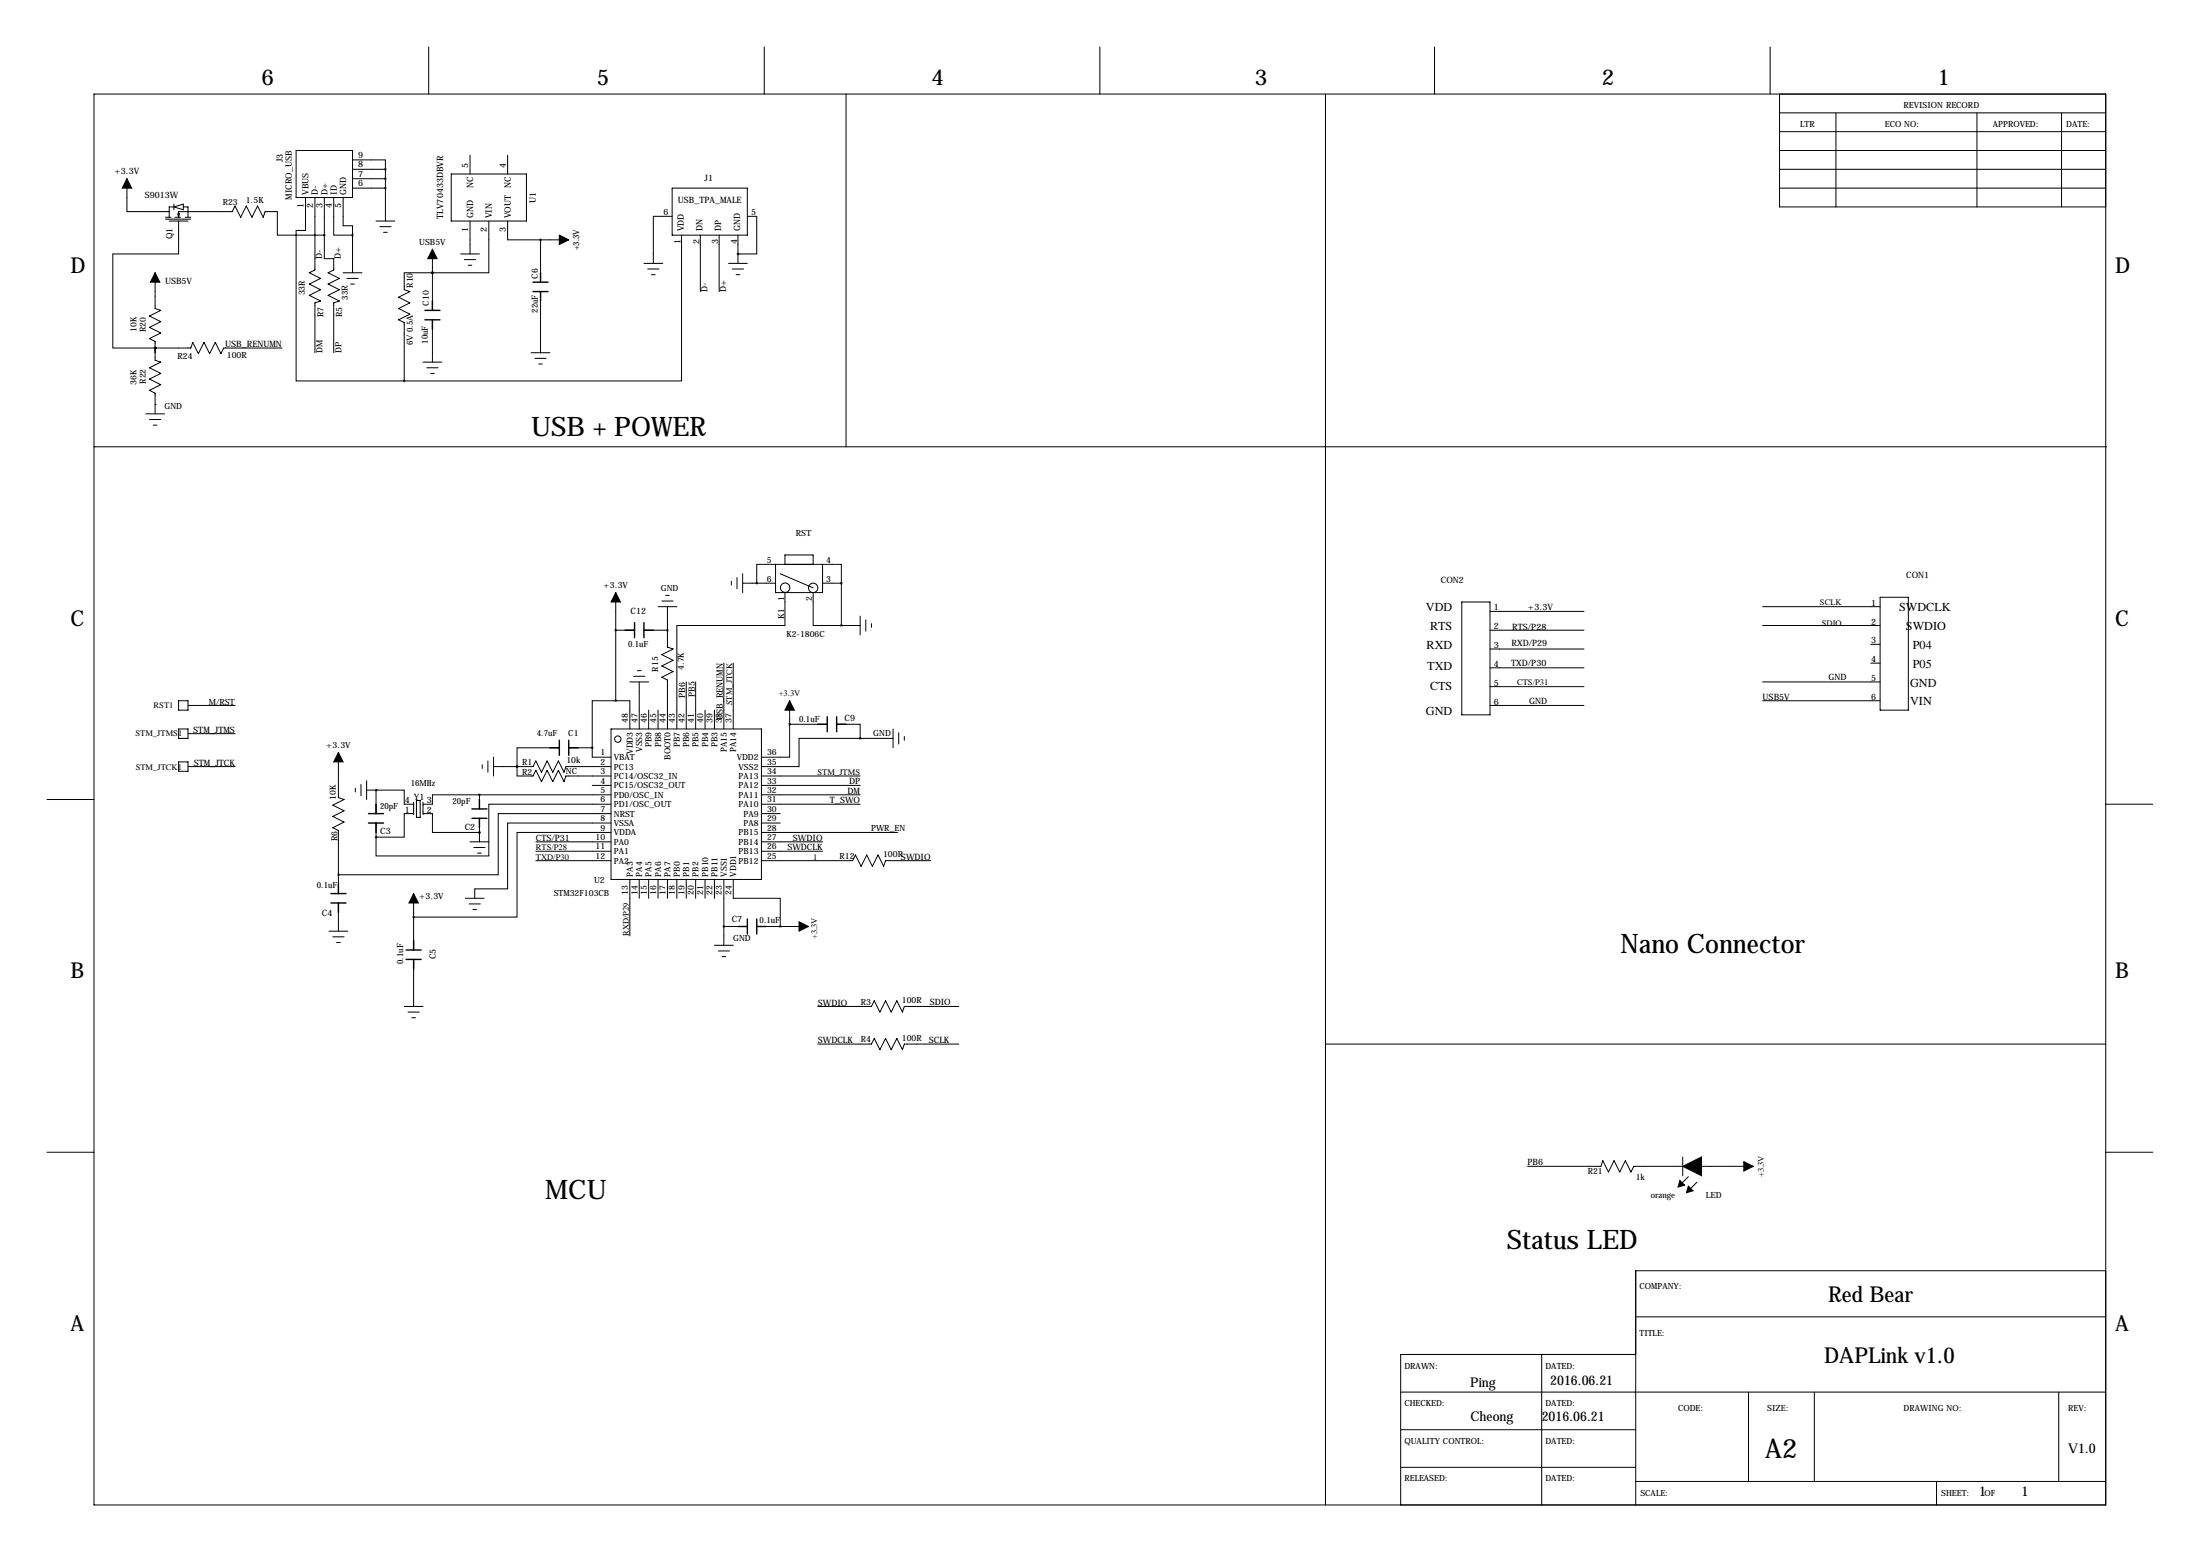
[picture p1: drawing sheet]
<svg xmlns="http://www.w3.org/2000/svg" width="594mm" height="419mm" viewBox="0 0 594 419" stroke-linecap="round" stroke-linejoin="round" font-family="sans-serif">
<g fill="none" stroke="#000" stroke-width=".27">
<path d="M115.8 12.7v12.7M206.5 12.7v12.7M297.2 12.7v12.7M387.6 12.7v12.7M478.3 12.7v12.7M25.4 25.4h543.6v381h-543.6zM228.6 25.4v95.2M358.1 25.4v381M480.8 25.4v30.5h88.2M480.8 30.5h88.2M480.8 35.6h88.2M496.1 30.5v25.4"/>
<path d="M534.2 30.5v25.4M557 30.5v25.4M34.3 48.3v8.8h11.4M44.7 59.2h6.9M44.7 58.7h1.5M45.7 59.7h5.1M47 55.9h-1.3v2.8M47 55.1v1.5M47 55.9l2.5-.8v1.5zM47.2 58.7h1.6M48 57.7l.3 1M48.3 58.7v-1.6h14.4l.8-1.5 1.5 3.1 1.5-3.1 1.6 3.1 1.5-3.1 1.5 3.1 .5-1.6h3.3v6.4h12.7"/>
<path d="M48.3 59.7v8.9h-17.8v25.4h11.4M48.5 57.7l-.2 1M49.5 55.9h1.3v2.8M50 58.7h1.6M80 40.6h15.2v12.7h-15.2zM82.5 53.3v8.9h-2.5v40.7h29.2M85.1 53.3v19.6l-1.5 .8 3 1.5-3 1.5 3 1.5-3 1.6 3 1.5-1.5 .5v13.4M87.6 53.3v10.2M90.2 53.3v10.2h5M92.7 53.3v7.7h2.5v2.5M95.2 43.2h8.9v2.5M95.2 45.7h8.9"/>
<path d="M95.2 50.8h8.9M95.2 48.3h8.9M101.6 59.7h5.1M104.1 45.7v14M121.9 47h20.3v12.7h-20.3zM127 41.9v5.1M127 59.7v8.9M132.1 59.7v14h-15.3M137.2 41.9v5.1M137.2 59.7v5.1h16.5M181.6 58.4h-5.1v12.7M181.6 50.8h20.3v12.7h-20.3z"/>
<path d="M201.9 58.4h2.6v10.2h-5.1M480.8 40.6h88.2M480.8 45.7h88.2M480.8 50.8h88.2M41.9 73.7v9.6l1.5 .5-3 1.5 3 1.6-3 1.5 3 1.5-3 1.5 1.5 .8v5.1l1.5 .5-3 1.5 3 1.5-3 1.6 3 1.5-3 1.5 1.5 .8v5.6M87.6 63.5v6.4h2.6v3l-1.6 .8 3.1 1.5-3.1 1.5 3.1 1.5-3.1 1.6 3.1 1.5-1.5 .5v13.4M92.7 73.7h5.1M93.7 75.2h3.1M94.7 76.7h1.1M95.2 63.5v10.2M102.6 61.2h3.1M103.6 62.7h1"/>
<path d="M116.8 73.7h-7.6v4.5l1.5 .5-3 1.6 3 1.5-3 1.5 3 1.5-3 1.6 1.5 .7v15.8M116.8 73.7h.1M116.8 67.3v16.5M124.5 68.6h5M125.5 70.1h3M126.5 71.6h1M146 64.8v11.4M146 78.7v16.5M174 71.1h5.1M175 72.6h3.1M176 74.2h1M184.1 63.5v39.4h-74.9"/>
<path d="M189.2 63.5v15.2M194.3 63.5v15.2M196.8 71.1h5.1M197.9 72.6h3M198.9 74.2h1M199.4 68.6h.1M199.4 63.5v7.6M41.9 94h.1M41.9 94h9.7l.5-1.5 1.5 3 1.5-3 1.5 3 1.6-3 1.5 3 .8-1.5h15.7M114.3 97.8h5.1M115.3 99.3h3.1M116.8 86.4v11.4"/>
<path d="M143.5 95.2h5.1M144.5 96.8h3.1M145.5 98.3h1.1M39.4 111.8h5M40.4 113.3h3M41.4 114.8h1M41.9 109.2h.1M116.3 100.8h1M25.4 120.6h.1M25.4 120.6h543.6M569 120.6h.1M197.6 157v1"/>
<path d="M199.1 156v3M200.7 157.5h8.8M200.7 154.9v5.1M204.5 157.5v-5.1h22.8v5.1M209.5 152.4v7.6h12.7v-7.6M210.8 154.9l8.9 3.9M212.1 152.4v-2.5h7.6v2.5M222.2 157.5h5.1M227.3 157.5v11.4M166.4 170.2v19M166.4 170.2h5M166.4 160v10.2"/>
<path d="M174 170.2h6.3M177.8 163.8h5.1M178.8 162.3h3.1M179.8 160.8h1M180.3 163.8v11l1.6 .5-3.1 1.5 3.1 1.5-3.1 1.5 3.1 1.6-3.1 1.5 1.5 .7v13.2M195.6 179.1v17.7M198.1 179.1v17.7M212.1 160v8.9h-29.2v27.9M219.7 160v8.9h7.6M227.3 168.9h5.1M232.4 166.4v5M233.9 167.4v3"/>
<path d="M235.5 168.4v1M395 162.6h7.6v30.4h-7.6zM402.6 170.2h25.4M402.6 165.1h25.4M402.6 175.3h25.4M476.2 163.8h31.8M476.2 168.9h31.8M505.5 174h2.5M505.5 179.1h2.5M508 161.3h7.6v30.5h-7.6zM48.3 196.8h2.5v2.6h-2.5zM48.3 189.2h2.5v2.6h-2.5z"/>
<path d="M50.8 190.5h12.7M50.8 198.1h12.7M165.1 196.8h40.6v40.7h-40.6zM166.4 189.2h3.8v7.6M166.4 189.2h-6.4v12.7M170.2 184.1h5.1M171.2 182.6h3M172.2 181.1h1M172.7 184.1v12.7M175.3 191.8v5M177.8 191.8v5M185.4 184.1v12.7"/>
<path d="M188 184.1v12.7M190.5 191.8v5M193 191.8v5M213.4 195.6v8.9h-7.7M213.4 195.6h10.1M213.4 189.2v6.4M226.1 195.6h6.3v3.8M232.4 199.4h-16.5v7.6h-10.2M232.4 199.4h8.9M241.3 196.8v5.1M242.8 197.9v3M244.3 198.9v1"/>
<path d="M402.6 190.5h25.4M402.6 180.3h25.4M402.6 185.4h25.4M476.2 189.2h31.8M476.2 184.1h31.8M12.7 215.9h12.7M48.3 205.7h2.5v2.6h-2.5zM50.8 207h12.7M91.4 203.2v12.2l1.6 .5-3.1 1.5 3.1 1.5-3.1 1.6 3.1 1.5-3.1 1.5 1.5 .8v17M96 212.9v1M97.5 211.8v3.1M99.1 213.4h2.5"/>
<path d="M99.1 210.8v5.1M101.6 213.4h7.6v3.8h2.6M101.6 213.4h.1M101.6 213.4v6.3M111.8 219.7h-2.6v6.4h-7.6M111.8 216.7v3.3M112.5 216.2h1v4.5h-1zM114.3 219.7h2.5v5.1h12.7M114.3 216.7v3.3M129.5 214.6h-12.7v2.6h-2.5M129.5 214.6h35.6M129.5 214.6v3.8"/>
<path d="M130.3 206.5v1M131.8 205.5v3M133.3 207h10.7l.8-1.5 1.5 3 1.5-3 1.6 3 1.5-3 1.5 3 .5-1.5h12.2M133.3 204.5v5M139.7 207v2.5h4.3l.8-1.5 1.5 3.1 1.5-3.1 1.6 3.1 1.5-3.1 1.5 3.1 .5-1.6h12.2M139.7 207h.1M151.1 201.9h-11.4v5.1M153.7 201.9h6.3M160 201.9v2.6h5.1M160 212.1h5.1M165.1 217.2h-33v13.9h-30.5v-5M165.1 219.7h-30.5v16.5h-43.2"/>
<path d="M205.7 217.2h26.7M205.7 209.5h26.7M205.7 212.1h26.7M205.7 214.6h26.7M205.7 219.7h5.1M569 217.2h12.7M101.6 222.2v3.9M127 227.3h5.1M128 228.9h3.1M129 230.4h1M129.5 224.8h.1M129.5 221v6.3"/>
<path d="M144.8 227.3h20.3M144.8 229.9h20.3M144.8 232.4h20.3M165.1 222.2h-27.9v17.8h-8.9v2.6M165.1 224.8h-25.4v22.8h-27.9M170.2 237.5v15.2M172.7 237.5v5.1M175.3 237.5v5.1M177.8 237.5v5.1M180.3 237.5v5.1M182.9 237.5v5.1M185.4 237.5v5.1"/>
<path d="M188 237.5v5.1M190.5 237.5v5.1M193 237.5v5.1M195.6 237.5v17.8M198.1 237.5v5.1h12.7v7.6M205.7 222.2h5.1M205.7 224.8h36.9M205.7 227.3h16.5M205.7 229.9h16.5M205.7 232.4h24.7l.7-1.5 1.6 3 1.5-3 1.5 3 1.5-3 1.6 3 .5-1.5h12.2M88.9 251.5h5.1M89.9 253h3.1"/>
<path d="M90.9 254.5h1M91.4 243.8v7.7M111.8 241.3v15.2M111.8 259.1v12.7M125.7 242.6h5.1M126.7 244.1h3.1M127.8 245.6h1M193 255.3h5.1M194.1 256.8h3M195.1 258.3h1M195.6 250.2h6.3M204.5 250.2h13.9"/>
<path d="M109.2 271.8h5.1M110.2 273.3h3.1M111.3 274.8h1M221 271.8h14.5l.7-1.5 1.5 3 1.6-3 1.5 3 1.5-3 1.5 3 .5-1.5h14.8M221 281.9h14.5l.7-1.5 1.5 3.1 1.6-3.1 1.5 3.1 1.5-3.1 1.5 3.1 .5-1.6h14.8M358.1 281.9h210.9M12.7 311.1h12.7M412.7 315h19.9l.5-1.6 1.5 3.1 1.5-3.1 1.5 3.1 1.6-3.1 1.5 3.1 .8-1.5h13.2M454.7 312.4v5.1M456.2 317.8l-1.8 1.7M458.5 319.3l-1.8 1.8M459.7 315h14"/>
<path d="M569 311.1h12.7M442 355.6h127M569 343.2h-127v63.2M378.5 375.9h190.5M416.6 365.8v40.6M442 365.8h-63.5v40.6M472.4 375.9v24.1M490.2 375.9v24.1M556.3 375.9v24.1M378.5 386.1h63.5M378.5 396.2h63.5M442 400h127"/>
<path d="M523.2 400v6.4"/>
<circle cx="212.1" cy="158.7" r="1.27"/>
<circle cx="219.7" cy="158.7" r="1.27"/>
<circle cx="166.9" cy="199.6" r=".86"/>
</g>
<g fill="none" stroke="#000" stroke-width=".38">
<path d="M144 78.7h4.1M144 76.2h4.1M146 73.7v2.5M146 78.7v2.6M114.8 86.4h4.1M114.8 83.8h4.1M116.8 81.3v2.5M116.8 86.4v2.5M168.9 170.2h2.5M171.4 168.1v4.1M174 168.1v4.1M174 170.2h2.5"/>
<path d="M151.1 199.9v4.1M153.7 199.9v4.1M221 195.6h2.5M223.5 193.5v4.1M226.1 193.5v4.1M226.1 195.6h2.5M99.6 219.7h4M101.6 217.2v2.5M127.5 218.4h4.1M129.5 215.9v2.5M148.6 201.9h2.5M153.7 201.9h2.5"/>
<path d="M91.4 238.8v2.5M99.6 222.2h4M101.6 222.2v2.6M127.5 221h4.1M129.5 221v2.5M89.4 241.3h4.1M89.4 243.8h4.1M91.4 243.8v2.6M109.7 256.5h4.1M109.7 259.1h4.1M111.8 254v2.5M111.8 259.1v2.5"/>
<path d="M199.4 250.2h2.5M201.9 248.2v4M204.5 248.2v4M204.5 250.2h2.5"/>
</g>
<g fill="#000" stroke="#000" stroke-width=".27">
<path d="M34.3 48.3l1.3 2.5h-2.6zM41.9 73.7l1.3 2.5h-2.6zM116.8 67.3l1.3 2.6h-2.5zM151.1 63.5l2.6 1.3-2.6 1.2zM166.4 160l1.2 2.6h-2.5zM213.4 189.2l1.2 2.6h-2.5zM91.4 203.2l1.3 2.5h-2.5zM111.8 241.3l1.2 2.5h-2.5zM215.9 248.9l2.5 1.3-2.5 1.3zM454.7 315l5-2.6v5.1zM471.2 313.7l2.5 1.3-2.5 1.2zM453.9 318.8l1.3 1.2-1.8 .5z"/>
<path d="M456.2 320.3l1.3 1.3-1.8 .5z"/>
</g>
<path d="M116.8 73.7a.05 .05 0 0 0 .1 0 .05 .05 0 0 0-.1 0zM95.2 63.5a.05 .05 0 0 0 .1 0 .05 .05 0 0 0-.1 0zM104.1 50.8a.05 .05 0 0 0 .1 0 .05 .05 0 0 0-.1 0zM104.1 48.3a.05 .05 0 0 0 .1 0 .05 .05 0 0 0-.1 0zM104.1 45.7a.05 .05 0 0 0 .1 0 .05 .05 0 0 0-.1 0zM129.5 214.6a.05 .05 0 0 0 .1 0 .05 .05 0 0 0-.1 0zM129.5 224.8a.05 .05 0 0 0 .1 0 .05 .05 0 0 0-.1 0zM91.4 236.2a.05 .05 0 0 0 .1 0 .05 .05 0 0 0-.1 0zM111.7 247.7a.05 .05 0 0 0 .1 0 .05 .05 0 0 0-.1 0zM166.3 170.2a.05 .05 0 0 0 .1 0 .05 .05 0 0 0-.1 0zM87.6 63.5a.05 .05 0 0 0 .1 0 .05 .05 0 0 0-.1 0zM180.3 170.2a.05 .05 0 0 0 .1 0 .05 .05 0 0 0-.1 0zM213.3 195.6a.05 .05 0 0 0 .1 0 .05 .05 0 0 0-.1 0zM166.3 189.2a.05 .05 0 0 0 .1 0 .05 .05 0 0 0-.1 0zM146 64.8a.05 .05 0 0 0 .1 0 .05 .05 0 0 0-.1 0zM116.8 73.7a.05 .05 0 0 0 .1 0 .05 .05 0 0 0-.1 0zM227.3 168.9a.05 .05 0 0 0 .1 0 .05 .05 0 0 0-.1 0zM227.3 157.5a.05 .05 0 0 0 .1 0 .05 .05 0 0 0-.1 0zM204.4 157.5a.05 .05 0 0 0 .1 0 .05 .05 0 0 0-.1 0z" fill="#000" stroke="#000" stroke-width=".63"/>
<g font-size="7.3">
<text x="143.5" y="117.6">USB + POWER</text>
<text x="437.9" y="257.3">Nano Connector</text>
<text x="147.3" y="323.8">MCU</text>
<text x="407.2" y="337.3">Status LED</text>
<text x="477" y="393.7">A2</text>
</g>
<g font-size="5.9">
<text x="70.6" y="22.9">6</text>
<text x="161.3" y="22.9">5</text>
<text x="251.7" y="22.9">4</text>
<text x="339.1" y="22.9">3</text>
<text x="432.8" y="22.9">2</text>
<text x="523.5" y="22.9">1</text>
<text x="19" y="73.7">D</text>
<text x="571.5" y="73.7">D</text>
<text x="19" y="168.9">C</text>
<text x="571.5" y="168.9">C</text>
<text x="19" y="264.2">B</text>
<text x="571.5" y="264.2">B</text>
<text x="493.9" y="351.6">Red Bear</text>
<text x="19" y="359.4">A</text>
<text x="571.5" y="359.4">A</text>
<text x="492.9" y="368.1">DAPLink v1.0</text>
</g>
<g font-size="3.6">
<text x="397.3" y="374.6">Ping</text>
<text x="418.8" y="374">2016.06.21</text>
<text x="397.3" y="383.7">Cheong</text>
<text x="416.6" y="383.7">2016.06.21</text>
<text x="558.8" y="392.4">V1.0</text>
<text x="534.7" y="403.9">1</text>
<text x="546.1" y="403.9">1</text>
</g>
<g font-size="3.3">
<text x="385.3" y="165.1">VDD</text>
<text x="513.1" y="165.1">SWDCLK</text>
<text x="386.4" y="170.2">RTS</text>
<text x="515" y="170.2">SWDIO</text>
<text x="385.5" y="175.3">RXD</text>
<text x="516.8" y="175.3">P04</text>
<text x="385.7" y="180.8">TXD</text>
<text x="516.1" y="185.4">GND</text>
<text x="516.8" y="180.3">P05</text>
<text x="386.4" y="186.4">CTS</text>
<text x="516.1" y="190.5">VIN</text>
<text x="385.3" y="193">GND</text>
</g>
<g font-size="2.4">
<text x="30.9" y="47">+3.3V</text>
<text x="76.5" y="43.8" transform="rotate(-90 76.5 43.8)">J3</text>
<text x="96.8" y="47.8">7</text>
<text x="96.8" y="45.2">8</text>
<text x="96.8" y="42.7">9</text>
<text x="126.5" y="45.5" transform="rotate(-90 126.5 45.5)">5</text>
<text x="136.7" y="45.5" transform="rotate(-90 136.7 45.5)">4</text>
<text x="39.1" y="53.3">S9013W</text>
<text x="78.9" y="54" transform="rotate(-90 78.9 54)">MICRO_USB</text>
<text x="83.4" y="52.6" transform="rotate(-90 83.4 52.6)">VBUS</text>
<text x="85.9" y="52.6" transform="rotate(-90 85.9 52.6)">D-</text>
<text x="88.5" y="52.6" transform="rotate(-90 88.5 52.6)">D+</text>
<text x="91" y="52.6" transform="rotate(-90 91 52.6)">ID</text>
<text x="93.5" y="52.6" transform="rotate(-90 93.5 52.6)">GND</text>
<text x="96.8" y="50.3">6</text>
<text x="127.8" y="50.9" transform="rotate(-90 127.8 50.9)">NC</text>
<text x="138" y="50.9" transform="rotate(-90 138 50.9)">NC</text>
<text x="190.4" y="48.8">J1</text>
<text x="82" y="56.2" transform="rotate(-90 82 56.2)">1</text>
<text x="84.6" y="56.2" transform="rotate(-90 84.6 56.2)">2</text>
<text x="87.1" y="56.2" transform="rotate(-90 87.1 56.2)">3</text>
<text x="89.7" y="56.2" transform="rotate(-90 89.7 56.2)">4</text>
<text x="92.2" y="56.2" transform="rotate(-90 92.2 56.2)">5</text>
<text x="119.8" y="59" transform="rotate(-90 119.8 59)">TLV70433DBVR</text>
<text x="127.8" y="58.9" transform="rotate(-90 127.8 58.9)">GND</text>
<text x="132.9" y="58.9" transform="rotate(-90 132.9 58.9)">VIN</text>
<text x="138" y="58.9" transform="rotate(-90 138 58.9)">VOUT</text>
<text x="144.8" y="54.8" transform="rotate(-90 144.8 54.8)">U1</text>
<text x="179.2" y="58.2">6</text>
<text x="183.1" y="54.7">USB_TPA_MALE</text>
<text x="202.9" y="58.2">5</text>
<text x="46.6" y="64.6" transform="rotate(-90 46.6 64.6)">Q1</text>
<text x="126.5" y="62.6" transform="rotate(-90 126.5 62.6)">1</text>
<text x="131.6" y="62.6" transform="rotate(-90 131.6 62.6)">2</text>
<text x="136.7" y="62.6" transform="rotate(-90 136.7 62.6)">3</text>
<text x="183.9" y="65.9" transform="rotate(-90 183.9 65.9)">1</text>
<text x="184.7" y="62.5" transform="rotate(-90 184.7 62.5)">VDD</text>
<text x="189" y="65.9" transform="rotate(-90 189 65.9)">2</text>
<text x="189.8" y="62.5" transform="rotate(-90 189.8 62.5)">DN</text>
<text x="194.1" y="65.9" transform="rotate(-90 194.1 65.9)">3</text>
<text x="194.9" y="62.5" transform="rotate(-90 194.9 62.5)">DP</text>
<text x="199.1" y="65.9" transform="rotate(-90 199.1 65.9)">4</text>
<text x="200" y="62.5" transform="rotate(-90 200 62.5)">GND</text>
<text x="87" y="69.9" transform="rotate(-90 87 69.9)">D-</text>
<text x="92.1" y="69.9" transform="rotate(-90 92.1 69.9)">D+</text>
<text x="44.6" y="76.7">USB5V</text>
<text x="191.1" y="78.7" transform="rotate(-90 191.1 78.7)">D-</text>
<text x="196.2" y="78.7" transform="rotate(-90 196.2 78.7)">D+</text>
<text x="60.8" y="93.7">USB_RENUMN</text>
<text x="389.3" y="157.5">CON2</text>
<text x="515" y="156.2">CON1</text>
<text x="170.4" y="165.9">C12</text>
<text x="403.6" y="164.8">1</text>
<text x="412.8" y="164.8">+3.3V</text>
<text x="505.6" y="163.6">1</text>
<text x="403.6" y="169.9">2</text>
<text x="408.6" y="170.2">RTS/P28</text>
<text x="505.6" y="168.7">2</text>
<text x="505.6" y="173.7">3</text>
<text x="403.6" y="175">3</text>
<text x="408.3" y="179.8">TXD/P30</text>
<text x="408.4" y="174.5">RXD/P29</text>
<text x="505.6" y="178.8">4</text>
<text x="403.6" y="180.1">4</text>
<text x="403.6" y="185.2">5</text>
<text x="494" y="183.6">GND</text>
<text x="505.6" y="183.9">5</text>
<text x="185.2" y="188.4" transform="rotate(-90 185.2 188.4)">PB6</text>
<text x="187.7" y="188.2" transform="rotate(-90 187.7 188.2)">PB5</text>
<text x="403.6" y="190.2">6</text>
<text x="413.2" y="190">GND</text>
<text x="476.3" y="189">USB5V</text>
<text x="505.6" y="189">6</text>
<text x="52.2" y="197.9">STM_JTMS</text>
<text x="195.3" y="194.4" transform="rotate(-90 195.3 194.4)">USB_RENUMN</text>
<text x="228.2" y="194.8">C9</text>
<text x="52.4" y="206.8">STM_JTCK</text>
<text x="111.9" y="215.9">Y1</text>
<text x="229" y="214.4">DM</text>
<text x="229.4" y="211.8">DP</text>
<text x="109.4" y="219.5">1</text>
<text x="109.4" y="216.9">4</text>
<text x="115.3" y="219.5">2</text>
<text x="115.3" y="216.9">3</text>
<text x="224.3" y="216.9">T_SWO</text>
<text x="102.7" y="225.3">C3</text>
<text x="125.6" y="224">C2</text>
<text x="144.8" y="227.1">CTS/P31</text>
<text x="214.2" y="227.1">SWDIO</text>
<text x="212.7" y="229.6">SWDCLK</text>
<text x="243.4" y="232.2">SWDIO</text>
<text x="87" y="247.4">C4</text>
<text x="197.7" y="248.9">C7</text>
<text x="117.7" y="259" transform="rotate(-90 117.7 259)">C5</text>
<text x="221" y="271.5">SWDIO</text>
<text x="251.2" y="271.3">SDIO</text>
<text x="221" y="281.7">SWDCLK</text>
<text x="251" y="281.7">SCLK</text>
<text x="412.8" y="314.7">PB6</text>
</g>
<g font-size="2.3">
<text x="514.4" y="29.2">REVISION RECORD</text>
<text x="486.4" y="34.3">LTR</text>
<text x="509.3" y="34.3">ECO NO:</text>
<text x="538.5" y="34.3">APPROVED:</text>
<text x="558.3" y="34.3">DATE:</text>
<text x="60.2" y="55.4">R23</text>
<text x="66.4" y="55">1.5K</text>
<text x="113.3" y="66">USB5V</text>
<text x="156.5" y="67.5" transform="rotate(-90 156.5 67.5)">+3.3V</text>
<text x="111.5" y="77.7" transform="rotate(-90 111.5 77.7)">R10</text>
<text x="145.3" y="75.3" transform="rotate(-90 145.3 75.3)">C6</text>
<text x="82.4" y="79.8" transform="rotate(-90 82.4 79.8)">33R</text>
<text x="94" y="81" transform="rotate(-90 94 81)">33R</text>
<text x="115.8" y="82.6" transform="rotate(-90 115.8 82.6)">C10</text>
<text x="36.9" y="89.7" transform="rotate(-90 36.9 89.7)">10K</text>
<text x="39.4" y="89.7" transform="rotate(-90 39.4 89.7)">R20</text>
<text x="87.4" y="85.7" transform="rotate(-90 87.4 85.7)">R7</text>
<text x="92.5" y="85.7" transform="rotate(-90 92.5 85.7)">R5</text>
<text x="145.3" y="84.5" transform="rotate(-90 145.3 84.5)">22uF</text>
<text x="87.2" y="95.3" transform="rotate(-90 87.2 95.3)">DM</text>
<text x="92.2" y="95.3" transform="rotate(-90 92.2 95.3)">DP</text>
<text x="111.5" y="93.2" transform="rotate(-90 111.5 93.2)">6V 0.5A</text>
<text x="115.6" y="92.9" transform="rotate(-90 115.6 92.9)">10uF</text>
<text x="48" y="96.9">R24</text>
<text x="61.3" y="96.8">100R</text>
<text x="36.9" y="103.9" transform="rotate(-90 36.9 103.9)">36K</text>
<text x="39.4" y="103.6" transform="rotate(-90 39.4 103.6)">R22</text>
<text x="44.4" y="110.5">GND</text>
<text x="215.1" y="144.8">RST</text>
<text x="207.2" y="152.1">5</text>
<text x="223.3" y="152.1">4</text>
<text x="163.1" y="158.8">+3.3V</text>
<text x="178.6" y="159.5">GND</text>
<text x="207.2" y="157.2">6</text>
<text x="223.3" y="157.2">3</text>
<text x="211.8" y="167.1" transform="rotate(-90 211.8 167.1)">K1</text>
<text x="211.8" y="162.4" transform="rotate(-90 211.8 162.4)">1</text>
<text x="219.5" y="162.4" transform="rotate(-90 219.5 162.4)">2</text>
<text x="491.7" y="163.3">SCLK</text>
<text x="212.5" y="172">K2-1806C</text>
<text x="492.3" y="168.9">SDIO</text>
<text x="169.7" y="174.8">0.1uF</text>
<text x="177.8" y="181.4" transform="rotate(-90 177.8 181.4)">R15</text>
<text x="184.7" y="181" transform="rotate(-90 184.7 181)">4.7K</text>
<text x="409.9" y="184.9">CTS/P31</text>
<text x="41.5" y="191.3">RST1</text>
<text x="56.4" y="190.2">M/RST</text>
<text x="197.9" y="190.4" transform="rotate(-90 197.9 190.4)">STM_JTCK</text>
<text x="210.4" y="188">+3.3V</text>
<text x="169.7" y="195.3" transform="rotate(-90 169.7 195.3)">48</text>
<text x="172.2" y="195.3" transform="rotate(-90 172.2 195.3)">47</text>
<text x="174.8" y="195.3" transform="rotate(-90 174.8 195.3)">46</text>
<text x="177.3" y="195.3" transform="rotate(-90 177.3 195.3)">45</text>
<text x="179.8" y="195.3" transform="rotate(-90 179.8 195.3)">44</text>
<text x="182.4" y="195.3" transform="rotate(-90 182.4 195.3)">43</text>
<text x="184.9" y="195.3" transform="rotate(-90 184.9 195.3)">42</text>
<text x="187.5" y="195.3" transform="rotate(-90 187.5 195.3)">41</text>
<text x="190" y="195.3" transform="rotate(-90 190 195.3)">40</text>
<text x="192.5" y="195.3" transform="rotate(-90 192.5 195.3)">39</text>
<text x="195.1" y="195.3" transform="rotate(-90 195.1 195.3)">38</text>
<text x="197.6" y="195.3" transform="rotate(-90 197.6 195.3)">37</text>
<text x="215.9" y="194.8">0.1uF</text>
<text x="36.6" y="198.7">STM_JTMS1</text>
<text x="88.1" y="201.9">+3.3V</text>
<text x="145.1" y="198.7">4.7uF</text>
<text x="153.6" y="198.6">C1</text>
<text x="162.3" y="204">1</text>
<text x="171" y="203.5" transform="rotate(-90 171 203.5)">VDD3</text>
<text x="173.5" y="203" transform="rotate(-90 173.5 203)">VSS3</text>
<text x="176.1" y="201.7" transform="rotate(-90 176.1 201.7)">PB9</text>
<text x="178.6" y="201.7" transform="rotate(-90 178.6 201.7)">PB8</text>
<text x="183.7" y="201.7" transform="rotate(-90 183.7 201.7)">PB7</text>
<text x="186.2" y="201.7" transform="rotate(-90 186.2 201.7)">PB6</text>
<text x="188.8" y="201.7" transform="rotate(-90 188.8 201.7)">PB5</text>
<text x="191.3" y="201.7" transform="rotate(-90 191.3 201.7)">PB4</text>
<text x="193.8" y="201.7" transform="rotate(-90 193.8 201.7)">PB3</text>
<text x="196.4" y="203" transform="rotate(-90 196.4 203)">PA15</text>
<text x="198.9" y="203" transform="rotate(-90 198.9 203)">PA14</text>
<text x="207.3" y="204">36</text>
<text x="236" y="198.9">GND</text>
<text x="36.7" y="207.8">STM_JTCK1</text>
<text x="141.1" y="206.5">R1</text>
<text x="141.1" y="209.3">R2</text>
<text x="152.9" y="208.9">NC</text>
<text x="153" y="206.1">10k</text>
<text x="162.3" y="206.5">2</text>
<text x="162.3" y="209">3</text>
<text x="165.9" y="205.3">VBAT</text>
<text x="165.9" y="207.8">PC13</text>
<text x="181.1" y="205.1" transform="rotate(-90 181.1 205.1)">BOOT0</text>
<text x="199" y="205.3">VDD2</text>
<text x="199.6" y="207.8">VSS2</text>
<text x="207.3" y="206.5">35</text>
<text x="207.3" y="209">34</text>
<text x="220.9" y="209.3">STM_JTMS</text>
<text x="90.8" y="215.9" transform="rotate(-90 90.8 215.9)">10K</text>
<text x="111" y="212.4">16MHz</text>
<text x="162.3" y="211.6">4</text>
<text x="162.3" y="214.1">5</text>
<text x="165.9" y="210.4">PC14/OSC32_IN</text>
<text x="165.9" y="212.9">PC15/OSC32_OUT</text>
<text x="165.9" y="215.4">PD0/OSC_IN</text>
<text x="199.6" y="210.4">PA13</text>
<text x="199.6" y="212.9">PA12</text>
<text x="199.6" y="215.4">PA11</text>
<text x="207.3" y="211.6">33</text>
<text x="207.3" y="214.1">32</text>
<text x="102.7" y="218.5">20pF</text>
<text x="122.3" y="217.2">20pF</text>
<text x="162.3" y="216.7">6</text>
<text x="162.3" y="219.2">7</text>
<text x="162.3" y="221.7">8</text>
<text x="165.9" y="218">PD1/OSC_OUT</text>
<text x="165.9" y="220.5">NRST</text>
<text x="199.6" y="218">PA10</text>
<text x="200.9" y="220.5">PA9</text>
<text x="207.3" y="216.7">31</text>
<text x="207.3" y="219.2">30</text>
<text x="207.3" y="221.7">29</text>
<text x="91.2" y="227.2" transform="rotate(-90 91.2 227.2)">R6</text>
<text x="160.9" y="226.8">10</text>
<text x="162.3" y="224.3">9</text>
<text x="165.9" y="223.1">VSSA</text>
<text x="165.9" y="225.6">VDDA</text>
<text x="199.6" y="225.6">PB15</text>
<text x="200.9" y="223.1">PA8</text>
<text x="207.3" y="224.3">28</text>
<text x="207.3" y="226.8">27</text>
<text x="235.4" y="224.5">PWR_EN</text>
<text x="144.8" y="229.6">RTS/P28</text>
<text x="144.8" y="232.2">TXD/P30</text>
<text x="160.9" y="229.4">11</text>
<text x="160.9" y="231.9">12</text>
<text x="165.9" y="228.1">PA0</text>
<text x="165.9" y="230.7">PA1</text>
<text x="165.9" y="233.2">PA2</text>
<text x="199.6" y="228.1">PB14</text>
<text x="199.6" y="230.7">PB13</text>
<text x="199.6" y="233.2">PB12</text>
<text x="207.3" y="229.4">26</text>
<text x="207.3" y="231.9">25</text>
<text x="219.7" y="232.2">1</text>
<text x="226.8" y="231.9">R12</text>
<text x="238.6" y="231.5">100R</text>
<text x="85.6" y="239.8">0.1uF</text>
<text x="160.5" y="238.5">U2</text>
<text x="171" y="236.7" transform="rotate(-90 171 236.7)">PA3</text>
<text x="173.5" y="236.7" transform="rotate(-90 173.5 236.7)">PA4</text>
<text x="176.1" y="236.7" transform="rotate(-90 176.1 236.7)">PA5</text>
<text x="178.6" y="236.7" transform="rotate(-90 178.6 236.7)">PA6</text>
<text x="181.1" y="236.7" transform="rotate(-90 181.1 236.7)">PA7</text>
<text x="183.7" y="236.7" transform="rotate(-90 183.7 236.7)">PB0</text>
<text x="186.2" y="236.7" transform="rotate(-90 186.2 236.7)">PB1</text>
<text x="188.8" y="236.7" transform="rotate(-90 188.8 236.7)">PB2</text>
<text x="191.3" y="236.7" transform="rotate(-90 191.3 236.7)">PB10</text>
<text x="193.8" y="236.7" transform="rotate(-90 193.8 236.7)">PB11</text>
<text x="196.4" y="236.7" transform="rotate(-90 196.4 236.7)">VSS1</text>
<text x="198.9" y="236.7" transform="rotate(-90 198.9 236.7)">VDD1</text>
<text x="113.3" y="242.8">+3.3V</text>
<text x="149.6" y="241.9">STM32F103CB</text>
<text x="169.7" y="241.6" transform="rotate(-90 169.7 241.6)">13</text>
<text x="172.2" y="241.6" transform="rotate(-90 172.2 241.6)">14</text>
<text x="174.8" y="241.6" transform="rotate(-90 174.8 241.6)">15</text>
<text x="177.3" y="241.6" transform="rotate(-90 177.3 241.6)">16</text>
<text x="179.8" y="241.6" transform="rotate(-90 179.8 241.6)">17</text>
<text x="182.4" y="241.6" transform="rotate(-90 182.4 241.6)">18</text>
<text x="184.9" y="241.6" transform="rotate(-90 184.9 241.6)">19</text>
<text x="187.5" y="241.6" transform="rotate(-90 187.5 241.6)">20</text>
<text x="190" y="241.6" transform="rotate(-90 190 241.6)">21</text>
<text x="192.5" y="241.6" transform="rotate(-90 192.5 241.6)">22</text>
<text x="195.1" y="241.6" transform="rotate(-90 195.1 241.6)">23</text>
<text x="197.6" y="241.6" transform="rotate(-90 197.6 241.6)">24</text>
<text x="205.3" y="249.2">0.1uF</text>
<text x="169.9" y="252.7" transform="rotate(-90 169.9 252.7)">RXD/P29</text>
<text x="198.1" y="254">GND</text>
<text x="220.8" y="253.6" transform="rotate(-90 220.8 253.6)">+3.3V</text>
<text x="109" y="260.3" transform="rotate(-90 109 260.3)">0.1uF</text>
<text x="232.6" y="271.3">R3</text>
<text x="243.7" y="270.9">100R</text>
<text x="232.6" y="281.4">R4</text>
<text x="243.7" y="281">100R</text>
<text x="429" y="317.1">R21</text>
<text x="476.6" y="317.9" transform="rotate(-90 476.6 317.9)">+3.3V</text>
<text x="442" y="318.8">1k</text>
<text x="446" y="323.6">orange</text>
<text x="460.9" y="323.6">LED</text>
<text x="443" y="348">COMPANY:</text>
<text x="443" y="360.7">TITLE:</text>
<text x="379.5" y="369.6">DRAWN:</text>
<text x="417.6" y="369.6">DATED:</text>
<text x="379.5" y="379.7">CHECKED:</text>
<text x="417.6" y="379.7">DATED:</text>
<text x="453.4" y="381">CODE:</text>
<text x="477.5" y="381">SIZE:</text>
<text x="514.4" y="381">DRAWING NO:</text>
<text x="558.8" y="381">REV:</text>
<text x="379.5" y="389.9">QUALITY CONTROL:</text>
<text x="417.6" y="389.9">DATED:</text>
<text x="379.5" y="400">RELEASED:</text>
<text x="417.6" y="400">DATED:</text>
<text x="443.2" y="403.9">SCALE:</text>
<text x="524.5" y="403.9">SHEET:</text>
<text x="536.2" y="403.9">OF</text>
</g>
</svg>
